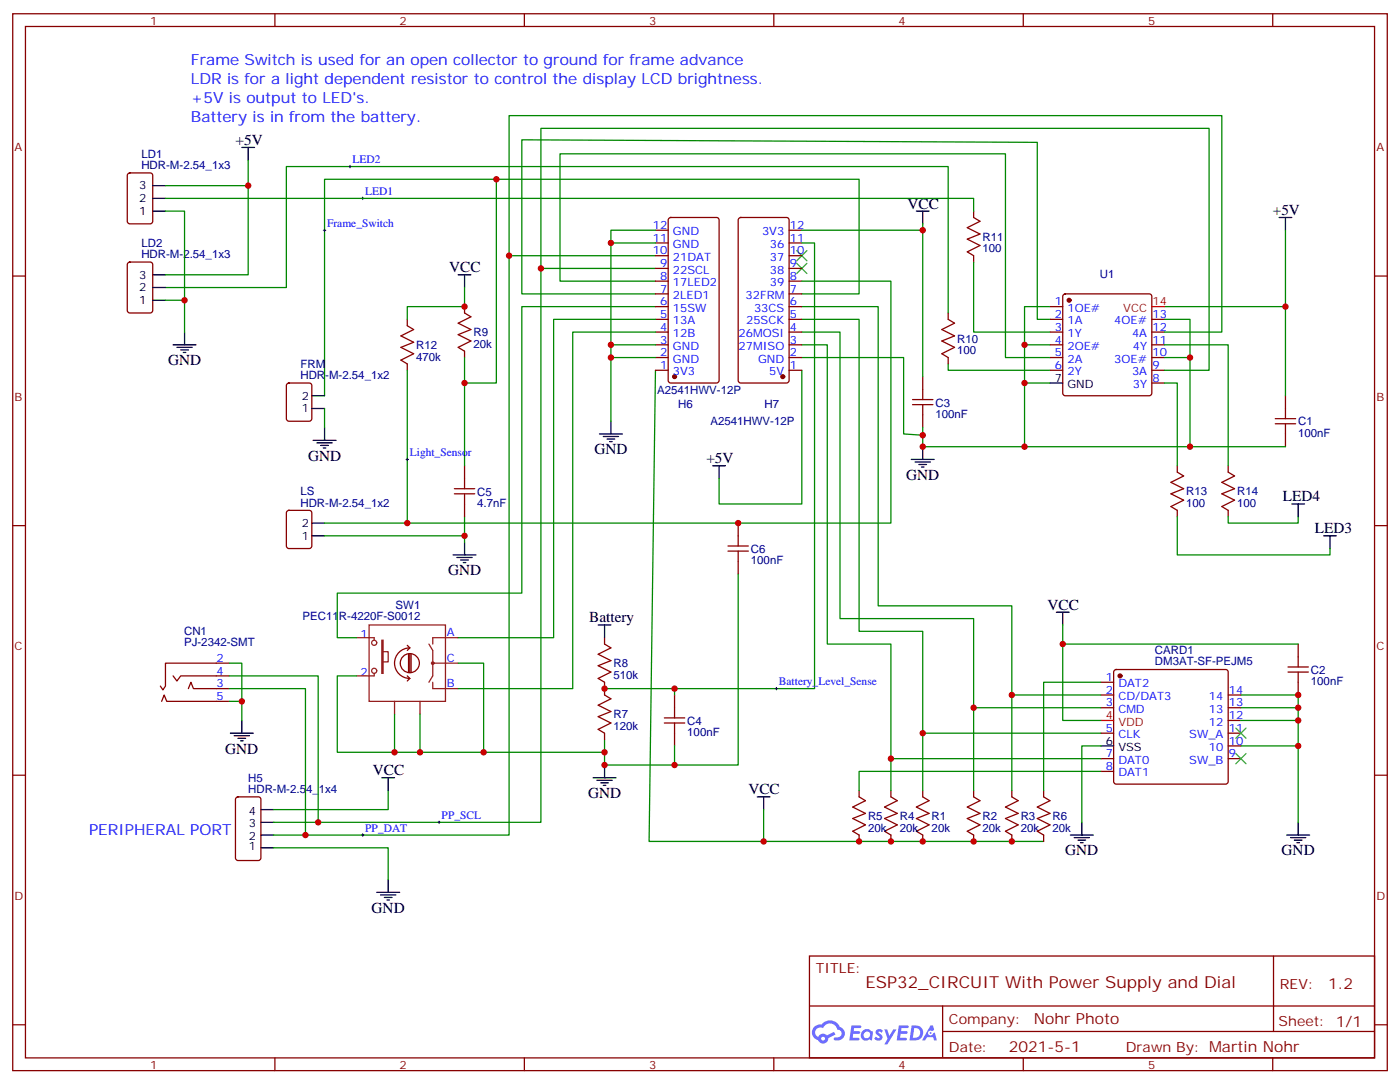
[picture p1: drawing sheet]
<svg xmlns="http://www.w3.org/2000/svg" width="388mm" height="300mm" viewBox="0 0 388 300" stroke-linecap="round" stroke-linejoin="round" font-family="sans-serif">
<path d="M125.6 153.7h6.3M126.6 154.4h4.3M127.7 155.2h2.1M128.4 155.9h.7M128.8 150.2v3.5" fill="none" stroke="#000" stroke-width=".35"/>
<g fill="none" stroke="#870000" stroke-width=".35">
<path d="M3.5 3.8h381v292.8h-381zM7.1 7.3h373.9v285.8h-373.9zM76.2 3.8v3.5M145.3 3.8v3.5M214.5 3.8v3.5M283.6 3.8v3.5M352.8 3.8v3.5M3.5 76.5h3.6M381 76.5h3.5M3.5 145.6h3.6M381 145.6h3.5M3.5 214.8h3.6"/>
<path d="M381 214.8h3.5M224.4 264.9h156.6v28.2h-156.6zM224.4 278.7h156.5M261.3 278.7v14.1M353 264.9v20.9M3.5 283.9h3.6M76.2 293.1v3.5M145.3 293.1v3.5M214.5 293.1v3.5M261.3 285.8h119.6M283.6 293.1v3.5M352.8 293.1v3.5"/>
<path d="M381 283.9h3.5"/>
</g>
<g fill="#5487ff">
<path d="M243 285.3a1.22 1.22 0 0 1 1.7 .3l-.4 .6a.47 .47 0 0 0-.3-.4 .47 .47 0 0 0-.5 .2v.1a1.23 1.23 0 0 1 .8 1.9 1.44 1.44 0 0 1-2-.3l.5-.5 .7 .4a.29 .29 0 0 0 .4-.2 .29 .29 0 0 0-.3-.4 1.04 1.04 0 0 1-.6-1.7z"/>
<path d="M236 284.1h2.4l.3 .2-.1 .5h-1.9l-.1 .9h1.5l.3 .4-.3 .3h-1.6l-.2 1.1 1.8 .1 .1 .3-.1 .3h-2.7z"/>
<path d="M249.2 284.1h2.3l.3 .2-.1 .5h-1.8l-.1 .9h1.5l.3 .3-.4 .4h-1.6l-.1 1.1 1.7 .1 .2 .3-.2 .3h-2.6z"/>
<path d="M257.9 284.1h.7l.3 1.2-.6 .4a.69 .69 0 0 0-1 .2 .69 .69 0 0 0 .5 1 .69 .69 0 0 0 .8-.6l.5-.3 .6 2.2h-.8l-.2-.8h-1.8l-.5 .8h-.8z"/>
<path d="M245.1 285.2h.8l.6 1.8 1.1-1.8h.9l-2.6 4.2h-.8l.9-1.6z"/>
<path d="M252.7 284.1l-.6 4.1h1.3a2.11 2.11 0 0 0 2.5-2.1 2.11 2.11 0 0 0-2.5-2zM253.4 284.8a1.39 1.39 0 0 1 1.7 1.4 1.39 1.39 0 0 1-1.8 1.3h-.3z"/>
<path d="M239 285.7a1.54 1.54 0 0 0-.1 2.2 1.54 1.54 0 0 0 2.2 .1l.6 .2 .3-2.3-.2-.2h-.4a1.49 1.49 0 0 0-2.4 0zM239.3 286.7a.94 .94 0 0 1 1.8 0 .94 .94 0 0 1-1.8 0z"/>
<path d="M225.7 284.5a2.18 2.18 0 0 0 1.1 3.7 1.44 1.44 0 0 0 1.6 .9 1.44 1.44 0 0 0 1.2-1.5l2-1-.5-.7-1.9 .9a1.47 1.47 0 0 0-2.4 .5 1.39 1.39 0 0 1-.7-2 1.39 1.39 0 0 1 2-.4 2.12 2.12 0 0 1 2.2-1.3 2.12 2.12 0 0 1 1.9 1.7 1.14 1.14 0 0 1 1.1 1.4 1.14 1.14 0 0 1-1.7 .7 .43 .43 0 0 0-.5 .4 .43 .43 0 0 0 .4 .5 1.98 1.98 0 0 0 2.5-1.3 1.98 1.98 0 0 0-1.2-2.5 3.1 3.1 0 0 0-5.3-.7l-.9 .1zM227.6 287.8a.55 .55 0 0 1 1.1 0 .55 .55 0 0 1-1.1 0z"/>
<circle cx="257.9" cy="286.2" r=".26"/>
</g>
<g fill="none" stroke="#870000" stroke-width=".35">
<path d="M35.5 48.1l.5-.2h5.6l.7 .4v13l-.4 .7h-5.9l-.7-.4v-13zM269.9 58.5v1.8l1.7 1-3.5 1.8 3.5 1.7-3.5 1.5 3.5 1.7-3.5 1.8 1.8 1v1.8M35.5 72.8l.5-.2h5.6l.7 .4v13l-.4 .7h-5.9l-.7-.4v-13zM181.7 77.9h3.5M181.7 74.4h3.5M181.7 70.8h3.5M181.7 67.3h3.5M181.7 63.8h3.5M185.4 60.5l.5-.2h12.7l.7 .4v44.7l-.4 .7h-13l-.6-.4-.1-44.7zM204.8 60.5l.5-.2h12.7l.7 .4v44.7l-.4 .7h-13l-.6-.4-.1-44.7zM218.7 77.9h3.5M218.7 74.4h3.5"/>
<path d="M218.7 70.8h3.5M218.7 67.3h3.5M218.7 63.8h3.5M112.9 88.5v1.7l1.8 1.1-3.6 1.8 3.6 1.7-3.6 1.4 3.6 1.8-3.6 1.8 1.8 1v1.8M128.8 84.9v1.8l1.7 1.1-3.5 1.7 3.5 1.8-3.5 1.4 3.5 1.8-3.5 1.7 1.8 1.1v1.8M181.7 99.1h3.5M181.7 95.5h3.5M181.7 92h3.5M181.7 88.5h3.5M181.7 84.9h3.5M181.7 81.4h3.5M218.7 99.1h3.5"/>
<path d="M218.7 95.5h3.5M218.7 92h3.5M218.7 88.5h3.5M218.7 84.9h3.5M218.7 81.4h3.5M262.8 86.7v1.8l1.8 1-3.5 1.8 3.5 1.8-3.5 1.4 3.5 1.7-3.5 1.8 1.7 1.1v1.7M291 99.1h3.6M291 95.5h3.6M291 92h3.6M291 88.5h3.6M291 84.9h3.6M294.8 81.6l.5-.2h23.3l.5 .2 .2 .5v26.8l-.3 .5-.4 .2h-23.3l-.5-.2-.2-.5v-26.8z"/>
<path d="M319.3 99.1h3.5M319.3 95.5h3.5M319.3 92h3.5M319.3 88.5h3.5M79.6 106.3l.5-.2h5.6l.7 .4v9.5l-.4 .6-5.9 .1-.7-.5v-9.4zM181.7 102.6h3.5M218.7 102.6h3.5M252.9 112.1h5.7M252.9 110.7h5.7M255.8 104.4v6.3M255.8 112.1v6.4M291 102.6h3.6"/>
<path d="M319.3 102.6h3.5M319.3 106.1h3.5M353.5 117.4h5.6M353.5 116h5.6M356.3 109.6v6.4M356.3 117.4v6.4M128.8 129v3.6M128.8 139.6v3.6M326.3 129v1.8l1.8 1.1-3.5 1.7 3.5 1.8-3.5 1.4 3.5 1.8-3.5 1.7 1.7 1.1v1.8M340.4 129v1.8l1.8 1.1-3.5 1.7 3.5 1.8-3.5 1.4 3.5 1.8-3.5 1.7 1.7 1.1v1.8M79.6 141.6l.5-.2h5.6l.7 .4v9.5l-.4 .6-5.9 .1-.7-.5v-9.4zM201.8 152.7h5.6"/>
<path d="M201.8 151.3h5.6M204.6 144.9v6.4M204.6 152.7v6.3M167.6 176.7v1.7l1.7 1.1-3.5 1.8 3.5 1.7-3.5 1.4 3.5 1.8-3.5 1.8 1.8 1v3.5l1.7 1.1-3.5 1.8 3.5 1.7-3.5 1.4 3.5 1.8-3.5 1.8 1.8 1v1.8M359.8 178.4v6.4M44.8 194.3l.7-1.8 .7 1.8h17.3M48 187.3l1 1.4 1.1-1.4h13.4M52.2 190.8l.7-1.8 .7 1.8h9.9M63.5 183.7h-17.6v6.4l-.7 1-.8-1M184.1 198.9h5.7M187 192.5v6.4M305.2 189h3.5"/>
<path d="M305.2 192.5h3.5M305.2 196.1h3.5M308.9 185.7l.5-.2h30.3l.5 .2 .2 .5v30.3l-.2 .5-.5 .2h-30.3l-.5-.2-.2-.5v-30.3zM340.4 192.5h3.6M340.4 196.1h3.6M340.4 199.6h3.6M357 186.2h5.7M357 184.8h5.7M359.8 186.2v6.3M184.1 200.3h5.7M187 200.3v6.4M238.1 219v1.8l1.8 1-3.5 1.8 3.5 1.8-3.5 1.4 3.5 1.7-3.5 1.8 1.7 1.1v1.7"/>
<path d="M246.9 219v1.8l1.8 1-3.5 1.8 3.5 1.8-3.5 1.4 3.5 1.7-3.5 1.8 1.7 1.1v1.7M255.8 219v1.8l1.7 1-3.5 1.8 3.5 1.8-3.5 1.4 3.5 1.7-3.5 1.8 1.8 1.1v1.7M269.9 219v1.8l1.7 1-3.5 1.8 3.5 1.8-3.5 1.4 3.5 1.7-3.5 1.8 1.8 1.1v1.7M280.5 219v1.8l1.7 1-3.5 1.8 3.5 1.8-3.5 1.4 3.5 1.7-3.5 1.8 1.8 1.1v1.7M289.3 219v1.8l1.7 1-3.5 1.8 3.5 1.8-3.5 1.4 3.5 1.7-3.5 1.8 1.8 1.1v1.7M305.2 203.1h3.5M305.2 210.2h3.5M305.2 213.7h3.5M340.4 203.1h3.6M340.4 210.2h3.6M340.4 206.7h3.6M65.5 221l.5-.2h5.6l.7 .4v16.5l-.4 .7h-5.9l-.7-.5v-16.4z"/>
</g>
<g fill="none" stroke="#000" stroke-width=".35">
<path d="M42.3 58.5h3.6M42.3 51.4h3.6M42.3 55h3.6M67 40.9h3.6M68.8 40.9v3.5M254 58.5h3.5M255.8 58.5v3.5M42.3 76.1h3.6M42.3 79.7h3.6M127 76.1h3.5M128.8 76.1v3.6M354.5 60.3h3.6"/>
<path d="M356.3 60.3v3.5M42.3 83.2h3.6M48 95.5h6.3M49 96.2h4.3M50.1 96.9h2.1M50.8 97.6h.7M51.2 92v3.5M86.4 113.2h3.6M86.4 109.6h3.6M90 118.5v3.5M169.3 116.7v3.5M291 106.1h3.6"/>
<path d="M86.8 122h6.3M87.8 122.7h4.3M88.9 123.4h2.1M89.6 124.1h.7M166.2 120.2h6.3M167.2 120.9h4.2M168.3 121.6h2.1M169 122.3h.7M197.6 129h3.5M199.3 129v3.6M252.6 127.3h6.3M253.6 128h4.3"/>
<path d="M254.7 128.7h2.1M255.4 129.4h.7M255.8 123.8v3.5M358.1 139.6h3.5M359.8 139.6v3.6M86.4 148.4h3.6M86.4 144.9h3.6M366.9 148.4h3.5M368.7 148.4v3.6M165.8 173.1h3.5M167.6 173.1v3.6M292.8 169.6h3.5"/>
<path d="M294.6 169.6v3.5M67 199.6v3.5M63.9 203.1h6.3M64.9 203.8h4.2M66 204.5h2.1M66.7 205.2h.7M105.8 215.5h3.6M107.6 215.5v3.5M164.4 215.5h6.3M165.5 216.2h4.2M166.5 216.9h2.1M167.2 217.6h.7"/>
<path d="M167.6 211.9v3.6M305.2 206.7h3.5M72.3 231.4h3.5M72.3 234.9h3.5M72.3 227.8h3.5M72.3 224.3h3.5M209.9 220.8h3.5M211.7 220.8v3.5M296.7 231.4h6.3M297.7 232.1h4.3M298.8 232.8h2.1M299.5 233.5h.7"/>
<path d="M299.9 227.8v3.6M356.7 231.4h6.3M357.7 232.1h4.2M358.8 232.8h2.1M359.5 233.5h.7M359.8 227.8v3.6M104.4 247.2h6.4M105.5 247.9h4.2M106.5 248.6h2.2M107.2 249.3h.7M107.6 243.7v3.5"/>
</g>
<g fill="none" stroke="#008700" stroke-width=".35">
<path d="M45.9 58.5h5.3v24.7M45.9 55h224v3.5M68.8 44.4v7h-22.9M68.8 51.4v24.7h-22.9M137.6 49.7h-47.6v59.9M45.9 79.7h33.5v-33.6h183.4v40.6M128.8 79.7v5.2h-15.9v3.6M141.1 70.8v-38.8h197.6v60h-15.9M149.9 74.4v-38.8h185.2v67h-12.3M169.3 67.3h12.4M181.7 77.9h-26.5v-35.3h123.5v56.5h12.3M181.7 70.8h-40.6v160.6h-65.3"/>
<path d="M181.7 74.4h-31.8v153.4h-74.1M181.7 63.8h-12.4v31.7M222.2 67.3h3.6v123.5h-58.2M222.2 63.8h33.6v40.6M222.2 77.9h24.7v67h-134v-42.3M255.8 62v1.8M269.9 72.6v19.4h21.1M356.3 63.8v45.8M45.9 83.2h5.3v8.8M128.8 99.1v29.9M169.3 99.1h12.4M181.7 81.4h-37.1v-42.7l142.9 .7v49.1h3.5"/>
<path d="M181.7 84.9h-37.1v79.4h-51.1v12.4h5.3M181.7 95.5h-12.4v21.2M181.7 88.5h-28.2v88.2h-26.5M181.7 92h-23v98.8h-31.7M222.2 84.9h21.2v83h37.1v24.6h24.7M222.2 92h10.6v79.4h37.1v24.7h35.3M222.2 88.5h15.9v86.4h17.7v28.2h49.4M222.2 95.5h7.1v82.9h17.6v31.8h58.3M222.2 99.1h28.3v21.1l5.3 .4M222.2 81.4h15.9v-31.7h-100.5v56.4h-8.8M284 95.5h7M291 84.9h-7v38.9h-28.2v-5.3"/>
<path d="M322.8 99.1h7v24.7M322.8 88.5h7v10.6M322.8 95.5h17.6v33.5M322.8 84.9h33.5M90 113.2v5.3M181.7 102.6l-1.8 130.5h31.8M222.2 102.6v37h-22.9v-7M262.8 100.8v1.8h28.2M284 106.1h7M322.8 106.1h3.5v22.9M284 123.8h72.3M90 148.4h38.8"/>
<path d="M90 144.9h22.9M128.8 143.2v7M204.6 159v52.9h-17.6M326.3 143.2v10.5h42.4v-1.7M340.4 143.2v1.7h19.4v-1.7M294.6 173.1v26.5h10.6M294.6 178.4h65.2M63.5 183.7h3.5v15.9M63.5 187.3h24.7v40.5M63.5 190.8h21.2v40.6M63.5 194.3h3.5M98.8 187.3h-5.3v21.1h22.9"/>
<path d="M109.4 197.8v10.6M116.4 197.8v10.6h51.2v-3.5M127 183.7h7.1v24.7M187 190.8v1.7M269.9 196.1v22.9M280.5 192.5v26.5M305.2 189h-15.9v30M344 192.5h15.8v35.3M344 196.1h15.8M344 199.6h15.8M107.6 219v5.3h-31.8M187 206.7v5.2h-19.4v-3.5"/>
<path d="M246.9 210.2v8.8M255.8 203.1v15.9M305.2 206.7h-5.3v21.1M305.2 213.7h-67.1v5.3M344 206.7h15.8M75.8 234.9h31.8v8.8M211.7 224.3v8.8h77.6"/>
</g>
<path d="M125.9 136.8h5.7M125.9 135.4h5.7M128.8 132.6v2.8M128.8 136.8v2.8" fill="none" stroke="#a10000" stroke-width=".35"/>
<g fill="#870000" stroke="#870000" stroke-width=".35">
<circle cx="310.4" cy="187.3" r=".53"/>
<circle cx="187" cy="104.4" r=".53"/>
<circle cx="217" cy="104.4" r=".53"/>
<circle cx="296.3" cy="83.2" r=".53"/>
</g>
<path d="M319.3 84.9h3.5M305.2 199.6h3.5" fill="none" stroke="#f00" stroke-width=".35"/>
<path d="M220.8 69.4l2.9 2.8M220.8 73l2.9 2.8M223.7 69.4l-2.9 2.8M223.7 73l-2.9 2.8M342.5 208.8l2.9 2.8M342.5 201.7l2.9 2.8M345.4 208.8l-2.9 2.8M345.4 201.7l-2.9 2.8" fill="none" stroke="#3c3" stroke-width=".35"/>
<g fill="none" stroke="#8c2424" stroke-width=".35">
<path d="M98.8 176.7h4.9v.7M102.3 173.1h21.2v21.2h-21.2zM105.8 177.4h.4v9.1h-.4zM118.9 178.4l1 1.8v7.1l-1 1.7M127 176.7h-7.1v1.7M103.7 186.5v.8h-4.9M106.2 180.6h1.4v2.8h-1.4M109.4 194.3v3.5M116.4 194.3v3.5M119.9 189v1.8h7.1M119.9 183.7h7.1"/>
<circle cx="103.7" cy="178.1" r=".71"/>
<circle cx="103.7" cy="185.8" r=".71"/>
<circle cx="119.9" cy="183.7" r=".35"/>
</g>
<path d="M112.9 178.8l.7 .7M113.6 179.5a4.2 4.2 0 0 0-4.2 4.2 4.2 4.2 0 0 0 4.2 4.3M113.6 179.5l-.7 .7M110.9 183.7a2.65 2.65 0 0 1 3.8-2.4 2.65 2.65 0 0 1 .6 4.4 2.65 2.65 0 0 1-4.3-1.3v-.6M112.9 187.3l.7 .7M113.2 181.3v4.9M113.6 188l-.7 .7M113.6 181.3v4.9M113.9 181.3v4.9" fill="none" stroke="#850000" stroke-width=".35"/>
<g fill="none" stroke="#000" stroke-width=".28">
<path d="M96.7 46.1h.7M97 45.8v.7M100.2 55h.7M100.5 54.6v.7M89.6 63.8h.7M90 63.4v.7M112.5 127.3h.7M112.9 126.9v.7M214.8 190.8h.7M215.2 190.4v.7M100.2 231.4h.7M100.5 231v.7"/>
<path d="M121.4 227.8h.7M121.7 227.5v.7"/>
</g>
<g fill="#c00">
<circle cx="246.9" cy="210.2" r=".88"/>
<circle cx="255.8" cy="203.1" r=".88"/>
<circle cx="280.5" cy="192.5" r=".88"/>
<circle cx="255.8" cy="233.1" r=".88"/>
<circle cx="246.9" cy="233.1" r=".88"/>
<circle cx="359.8" cy="196.1" r=".88"/>
<circle cx="359.8" cy="199.6" r=".88"/>
<circle cx="359.8" cy="206.7" r=".88"/>
<circle cx="359.8" cy="192.5" r=".88"/>
<circle cx="294.6" cy="178.4" r=".88"/>
<circle cx="269.9" cy="196.1" r=".88"/>
<circle cx="269.9" cy="233.1" r=".88"/>
<circle cx="238.1" cy="233.1" r=".88"/>
<circle cx="280.5" cy="233.1" r=".88"/>
<circle cx="211.7" cy="233.1" r=".88"/>
<circle cx="169.3" cy="99.1" r=".88"/>
<circle cx="169.3" cy="95.5" r=".88"/>
<circle cx="169.3" cy="67.3" r=".88"/>
<circle cx="116.4" cy="208.4" r=".88"/>
<circle cx="356.3" cy="84.9" r=".88"/>
<circle cx="255.8" cy="123.8" r=".88"/>
<circle cx="284" cy="95.5" r=".88"/>
<circle cx="284" cy="106.1" r=".88"/>
<circle cx="128.8" cy="106.1" r=".88"/>
<circle cx="255.8" cy="120.6" r=".88"/>
<circle cx="255.8" cy="63.8" r=".88"/>
<circle cx="167.6" cy="190.8" r=".88"/>
<circle cx="109.4" cy="208.4" r=".88"/>
<circle cx="204.6" cy="144.9" r=".88"/>
<circle cx="284" cy="123.8" r=".88"/>
<circle cx="128.8" cy="84.9" r=".88"/>
<circle cx="128.8" cy="148.4" r=".88"/>
<circle cx="112.9" cy="144.9" r=".88"/>
<circle cx="134.1" cy="208.4" r=".88"/>
<circle cx="167.6" cy="211.9" r=".88"/>
<circle cx="187" cy="211.9" r=".88"/>
<circle cx="167.6" cy="208.4" r=".88"/>
<circle cx="187" cy="190.8" r=".88"/>
<circle cx="67" cy="194.3" r=".88"/>
<circle cx="51.2" cy="83.2" r=".88"/>
<circle cx="68.8" cy="51.4" r=".88"/>
<circle cx="329.8" cy="123.8" r=".88"/>
<circle cx="329.8" cy="99.1" r=".88"/>
<circle cx="137.6" cy="49.7" r=".88"/>
<circle cx="149.9" cy="74.4" r=".88"/>
<circle cx="141.1" cy="70.8" r=".88"/>
<circle cx="84.7" cy="231.4" r=".88"/>
<circle cx="88.2" cy="227.8" r=".88"/>
</g>
<text font-size="4.6" fill="#800" x="239.9" y="273.7">ESP32_CIRCUIT With Power Supply and Dial</text>
<g font-size="4.2" fill="#00f">
<text x="52.9" y="17.9">Frame Switch is used for an open collector to ground for frame advance</text>
<text x="52.9" y="23.2">LDR is for a light dependent resistor to control the display LCD brightness.</text>
<text x="52.9" y="28.5">+5V is output to LED's.</text>
<text x="52.9" y="33.8">Battery is in from the battery.</text>
<text x="24.7" y="231.4">PERIPHERAL PORT</text>
</g>
<g font-size="4.2">
<text x="65.3" y="40.1">+5V</text>
<text x="251.5" y="57.8">VCC</text>
<text x="352.8" y="59.5">+5V</text>
<text x="124.5" y="75.4">VCC</text>
<text x="46.6" y="101.2">GND</text>
<text x="164.7" y="125.9">GND</text>
<text x="85.4" y="127.6">GND</text>
<text x="195.8" y="128.3">+5V</text>
<text x="251.2" y="132.9">GND</text>
<text x="355.6" y="138.9">LED4</text>
<text x="364.4" y="147.7">LED3</text>
<text x="124.2" y="159.4">GND</text>
<text x="163.3" y="172.4">Battery</text>
<text x="290.3" y="168.9">VCC</text>
<text x="62.4" y="208.8">GND</text>
<text x="103.4" y="214.8">VCC</text>
<text x="163" y="221.1">GND</text>
<text x="207.4" y="220.1">VCC</text>
<text x="295.3" y="237">GND</text>
<text x="355.2" y="237">GND</text>
<text x="103" y="252.9">GND</text>
</g>
<g font-size="4.2" fill="#800">
<text x="368.2" y="274.1">1.2</text>
<text x="286.5" y="283.7">Nohr Photo</text>
<text x="279.6" y="291.5">2021-5-1</text>
</g>
<g font-size="3.9" fill="#800">
<text x="226.1" y="269.5">TITLE:</text>
<text x="354.8" y="274.1">REV:</text>
<text x="263" y="283.7">Company:</text>
<text x="354.4" y="284.3">Sheet: 1/1</text>
<text x="263" y="291.3">Date:</text>
<text x="312.1" y="291.4">Drawn By: Martin Nohr</text>
</g>
<g font-size="3.2" fill="#800">
<text x="41.6" y="6.8">1</text>
<text x="110.8" y="6.8">2</text>
<text x="179.9" y="6.8">3</text>
<text x="249.1" y="6.8">4</text>
<text x="318.2" y="6.8">5</text>
<text x="4.1" y="41.9">A</text>
<text x="381.5" y="41.9">A</text>
<text x="4.1" y="111.1">B</text>
<text x="381.5" y="111.1">B</text>
<text x="4.1" y="180.2">C</text>
<text x="381.5" y="180.2">C</text>
<text x="4.1" y="249.3">D</text>
<text x="381.5" y="249.3">D</text>
<text x="41.6" y="296.1">1</text>
<text x="110.8" y="296.1">2</text>
<text x="179.9" y="296.1">3</text>
<text x="249.1" y="296.1">4</text>
<text x="318.2" y="296.1">5</text>
</g>
<g font-size="3.2" fill="#000080">
<text x="39.2" y="46.9">HDR-M-2.54_1x3</text>
<text x="39.2" y="43.7">LD1</text>
<text x="39.2" y="71.5">HDR-M-2.54_1x3</text>
<text x="39.2" y="68.4">LD2</text>
<text x="272.3" y="69.9">100</text>
<text x="272.3" y="66.7">R11</text>
<text x="304.9" y="77.1">U1</text>
<text x="131.2" y="93.2">R9</text>
<text x="265.3" y="94.9">R10</text>
<text x="83.3" y="101.9">FRM</text>
<text x="115.4" y="99.9">470k</text>
<text x="115.4" y="96.7">R12</text>
<text x="131.2" y="96.4">20k</text>
<text x="265.3" y="98.1">100</text>
<text x="83.3" y="105.1">HDR-M-2.54_1x2</text>
<text x="182.1" y="109.1">A2541HWV-12P</text>
<text x="188" y="112.9">H6</text>
<text x="211.9" y="112.9">H7</text>
<text x="259.3" y="112.7">C3</text>
<text x="196.9" y="117.9">A2541HWV-12P</text>
<text x="259.3" y="115.8">100nF</text>
<text x="359.8" y="117.9">C1</text>
<text x="359.8" y="121">100nF</text>
<text x="83.3" y="137.2">LS</text>
<text x="132.3" y="137.3">C5</text>
<text x="328.8" y="137.2">R13</text>
<text x="342.9" y="137.3">R14</text>
<text x="83.3" y="140.3">HDR-M-2.54_1x2</text>
<text x="132.3" y="140.5">4.7nF</text>
<text x="328.8" y="140.4">100</text>
<text x="342.9" y="140.5">100</text>
<text x="208.1" y="153.2">C6</text>
<text x="208.1" y="156.3">100nF</text>
<text x="83.9" y="171.8">PEC11R-4220F-S0012</text>
<text x="109.7" y="168.8">SW1</text>
<text x="51" y="179">PJ-2342-SMT</text>
<text x="51" y="175.9">CN1</text>
<text x="170" y="184.9">R8</text>
<text x="320.1" y="184.3">DM3AT-SF-PEJM5</text>
<text x="320.1" y="181.1">CARD1</text>
<text x="170" y="188.1">510k</text>
<text x="363.4" y="189.8">100nF</text>
<text x="363.4" y="186.7">C2</text>
<text x="170" y="202.2">120k</text>
<text x="170" y="199">R7</text>
<text x="190.5" y="204">100nF</text>
<text x="190.5" y="200.8">C4</text>
<text x="68.8" y="219.7">HDR-M-2.54_1x4</text>
<text x="68.8" y="216.5">H5</text>
<text x="240.6" y="227.2">R5</text>
<text x="249.4" y="227.2">R4</text>
<text x="258.2" y="227.2">R1</text>
<text x="272.3" y="227.2">R2</text>
<text x="282.9" y="227.2">R3</text>
<text x="291.7" y="227.2">R6</text>
<text x="240.6" y="230.4">20k</text>
<text x="249.4" y="230.4">20k</text>
<text x="258.2" y="230.4">20k</text>
<text x="272.3" y="230.4">20k</text>
<text x="282.9" y="230.4">20k</text>
<text x="291.7" y="230.4">20k</text>
</g>
<g font-size="3.2" fill="#00f">
<text x="97.7" y="45.3">LED2</text>
<text x="101.2" y="54.1">LED1</text>
<text x="90.7" y="62.9">Frame_Switch</text>
<text x="181" y="63.4">12</text>
<text x="186.5" y="65.2">GND</text>
<text x="211.2" y="65.2">3V3</text>
<text x="218.9" y="63.4">12</text>
<text x="181" y="70.5">10</text>
<text x="181" y="67">11</text>
<text x="186.5" y="68.7">GND</text>
<text x="213.4" y="68.7">36</text>
<text x="218.9" y="70.5">10</text>
<text x="218.9" y="67">11</text>
<text x="183" y="77.5">8</text>
<text x="183" y="74">9</text>
<text x="186.5" y="75.8">22SCL</text>
<text x="186.5" y="72.2">21DAT</text>
<text x="213.4" y="75.8">38</text>
<text x="213.4" y="72.2">37</text>
<text x="218.9" y="77.5">8</text>
<text x="218.9" y="74">9</text>
<text x="183" y="81.1">7</text>
<text x="186.5" y="82.8">2LED1</text>
<text x="186.5" y="79.3">17LED2</text>
<text x="206.7" y="82.8">32FRM</text>
<text x="213.4" y="79.3">39</text>
<text x="218.9" y="81.1">7</text>
<text x="183" y="88.1">5</text>
<text x="183" y="84.6">6</text>
<text x="186.5" y="89.9">13A</text>
<text x="186.5" y="86.4">15SW</text>
<text x="206.8" y="89.9">25SCK</text>
<text x="209" y="86.4">33CS</text>
<text x="218.9" y="88.1">5</text>
<text x="218.9" y="84.6">6</text>
<text x="292.4" y="84.6">1</text>
<text x="292.4" y="88.1">2</text>
<text x="295.9" y="86.4">1OE#</text>
<text x="295.9" y="89.9">1A</text>
<text x="308.8" y="89.9">4OE#</text>
<text x="319.4" y="88.1">13</text>
<text x="183" y="95.2">3</text>
<text x="183" y="91.7">4</text>
<text x="186.5" y="93.4">12B</text>
<text x="204.7" y="93.4">26MOSI</text>
<text x="218.9" y="95.2">3</text>
<text x="218.9" y="91.7">4</text>
<text x="292.4" y="91.7">3</text>
<text x="292.4" y="95.2">4</text>
<text x="295.9" y="93.4">1Y</text>
<text x="313.8" y="93.4">4A</text>
<text x="319.4" y="95.2">11</text>
<text x="319.4" y="91.7">12</text>
<text x="183" y="98.7">2</text>
<text x="186.5" y="100.5">GND</text>
<text x="186.5" y="96.9">GND</text>
<text x="204.7" y="96.9">27MISO</text>
<text x="210.1" y="100.5">GND</text>
<text x="218.9" y="98.7">2</text>
<text x="292.4" y="98.7">5</text>
<text x="295.9" y="96.9">2OE#</text>
<text x="295.9" y="100.5">2A</text>
<text x="308.8" y="100.5">3OE#</text>
<text x="314" y="96.9">4Y</text>
<text x="319.4" y="98.7">10</text>
<text x="183" y="102.2">1</text>
<text x="186.5" y="104">3V3</text>
<text x="213.2" y="104">5V</text>
<text x="218.9" y="102.2">1</text>
<text x="292.4" y="102.2">6</text>
<text x="295.9" y="104">2Y</text>
<text x="313.8" y="104">3A</text>
<text x="314" y="107.5">3Y</text>
<text x="319.4" y="105.8">8</text>
<text x="319.4" y="102.2">9</text>
<text x="113.6" y="126.4">Light_Sensor</text>
<text x="99.9" y="176.7">1</text>
<text x="123.8" y="176.3">A</text>
<text x="60" y="183.4">2</text>
<text x="123.8" y="183.4">C</text>
<text x="60" y="190.4">3</text>
<text x="60" y="186.9">4</text>
<text x="99.9" y="187.3">2</text>
<text x="123.8" y="190.4">B</text>
<text x="215.9" y="189.9">Battery_Level_Sense</text>
<text x="306.5" y="188.7">1</text>
<text x="310" y="190.4">DAT2</text>
<text x="60" y="194">5</text>
<text x="306.5" y="192.2">2</text>
<text x="306.5" y="195.7">3</text>
<text x="310" y="194">CD/DAT3</text>
<text x="310" y="197.5">CMD</text>
<text x="335.1" y="197.5">13</text>
<text x="335.1" y="194">14</text>
<text x="340.6" y="195.7">13</text>
<text x="340.6" y="192.2">14</text>
<text x="306.5" y="202.8">5</text>
<text x="335.1" y="201">12</text>
<text x="340.6" y="202.8">11</text>
<text x="340.6" y="199.2">12</text>
<text x="306.5" y="209.8">7</text>
<text x="310" y="204.5">CLK</text>
<text x="329.6" y="204.5">SW_A</text>
<text x="335.1" y="208.1">10</text>
<text x="340.6" y="209.8">9</text>
<text x="340.6" y="206.3">10</text>
<text x="306.5" y="213.4">8</text>
<text x="310" y="211.6">DAT0</text>
<text x="310" y="215.1">DAT1</text>
<text x="329.6" y="211.6">SW_B</text>
<text x="122.4" y="226.9">PP_SCL</text>
<text x="101.2" y="230.5">PP_DAT</text>
</g>
<g font-size="3.2">
<text x="38.6" y="52.5">3</text>
<text x="38.6" y="59.5">1</text>
<text x="38.6" y="56">2</text>
<text x="38.6" y="77.2">3</text>
<text x="38.6" y="80.7">2</text>
<text x="38.6" y="84.2">1</text>
<text x="292.4" y="105.8">7</text>
<text x="295.9" y="107.5">GND</text>
<text x="83.7" y="110.7">2</text>
<text x="83.7" y="114.2">1</text>
<text x="83.7" y="149.5">1</text>
<text x="83.7" y="146">2</text>
<text x="306.5" y="206.3">6</text>
<text x="310" y="208.1">VSS</text>
<text x="69" y="225.7">4</text>
<text x="69" y="232.8">2</text>
<text x="69" y="229.2">3</text>
<text x="69" y="235.6">1</text>
</g>
<g font-size="3.2" fill="#f00">
<text x="311.4" y="86.4">VCC</text>
<text x="319.4" y="84.6">14</text>
<text x="306.5" y="199.2">4</text>
<text x="310" y="201">VDD</text>
</g>
</svg>
